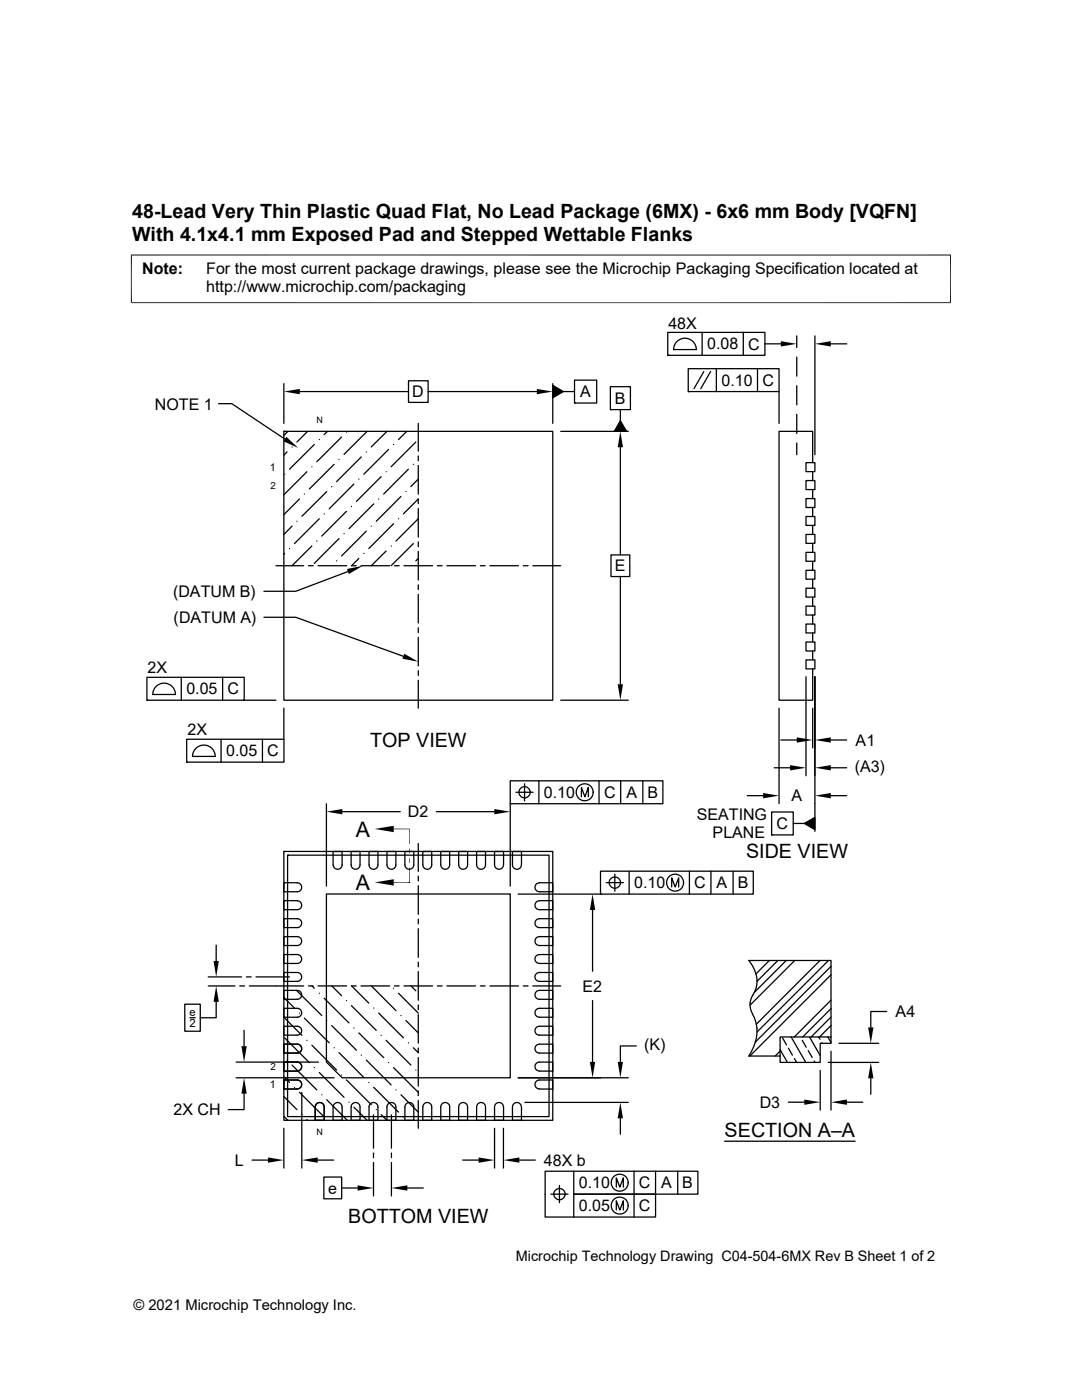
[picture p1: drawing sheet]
<svg xmlns="http://www.w3.org/2000/svg" width="216mm" height="279mm" viewBox="0 0 216 279" stroke-linecap="round" stroke-linejoin="round" font-family="sans-serif">
<g fill="none" stroke="#000" stroke-width=".25">
<path d="M56.6 76.6v7.9M59.8 78.1h21.7M81.5 76h3.9v4.3h-3.9zM85.4 78.1h21.7M110.3 76.6v7.9M110.3 76.9l2.1 1.2-2.1 1.3zM112.4 78.1h2.2M114.6 75.9h4.5v4.5h-4.5zM121.8 77.2h4v4.5h-4zM133.2 66.3h19.4v4.6h-19.4zM133.2 70.9h.1M137.3 73.6h18.1v4.5h-18.1z"/>
<path d="M137.3 78.1h.1M138.9 69.8a2.26 2.26 0 0 0-2.2-2.3 2.26 2.26 0 0 0-2.3 2.3h4.6M140.1 66.3v4.6M140.4 74.1l-1.9 3.5M141.8 74.1l-2 3.5M142.9 73.6v4.5M148.3 66.3v4.6M151.2 73.6v4.5M152.6 68.6h3.2M155.4 78.1v6.4M159 67v2.4M159 71.3v3.8"/>
<path d="M159 77v3.8M162.6 67v23.8M165.8 68.6h3.2M43.6 80.6h2.6l10.7 7M56.6 86.1h53.7v53.6h-53.7zM56.6 86.1h.1M56.8 94.6h.1M57.3 90.2l-.7 .6M57.4 86.1l-.8 .8M58.3 89.2h.1M59.8 99.6l-3.2 3.1M60.7 98.6h.1"/>
<path d="M61.2 94.1l-4.6 4.6M61.4 86.1l-2.2 2.1M62.2 93.2h.1M62.7 88.7l-4.9 4.9M63.7 87.7h.1M65.2 98.1l-5 4.9M65.3 86.1l-.6 .6M66.2 97.1h.1M66.7 92.7l-5 4.9M67.6 91.7h.1M68.2 87.2l-5 5M69.1 86.2h.1"/>
<path d="M70.6 96.6l-4.9 5M71.6 95.6h.1M72.1 91.2l-4.9 4.9M73.1 90.2h.1M73.3 86.1l-4.7 4.6M75.6 99.6h.1M76.1 95.1l-5 5M77 94.1h.1M77.2 86.1l-3.1 3.1M77.5 89.7l-4.9 4.9M78.5 88.7h.1M80 99.1l-4.9 4.9"/>
<path d="M81 98.1h.1M81.2 86.1l-1.7 1.6M81.5 93.6l-4.9 5M82.5 92.7h.1M83 88.2l-5 5M83.5 84.5v5.5M83.5 91v.9M83.5 92.9v5.7M83.5 95.6l-1.5 1.5M111.9 86.1h13.5M114.6 80.4h.1M121.8 81.7h.1"/>
<path d="M123.8 89.3v21.4M123.8 84l1.2 2.1h-2.4zM123.8 81.7v2.3M159 82.7v3.8M159 88.4v2.4M160.8 99.5h1.8v1.8h-1.8zM160.8 95.9h1.8v1.8h-1.8zM160.8 92.3h1.8v1.8h-1.8zM162.2 92.3v-6.2h-6.8v53.6h6.8v-6.2M162.2 94.1v1.8M162.2 97.7v1.8M55.1 112.9h5.5"/>
<path d="M56.8 110.4l-.2 .2M57.8 109.5h.1M58.3 105l-1.7 1.7M59.2 104h.1M61.6 112.9h.9M62.2 109l-3.9 3.9M63.2 108h.1M63.5 112.9h5.7M63.7 103.5l-4.9 5M64.7 102.6h.1M67.2 111.9h.1M67.6 107.5l-4.9 4.9"/>
<path d="M68.6 106.5h.1M69.1 102l-4.9 5M69.4 114.1l-10.4 3.9h-6.3M70.1 101.1h.1M71.6 111.4l-1.5 1.5h1M72 112.9h5.7M72.6 110.4h.1M73.1 106l-4.9 5M74.1 105h.1M74.6 100.6l-5 4.9M77 110l-2.9 2.9M78 109h.1"/>
<path d="M78.5 104.5l-4.9 5M78.7 112.9h1M79.5 103.5h.1M80.6 112.9h5.7M82.5 108.5l-4.5 4.4M83.5 100.5v-.9l-3 3M83.5 101.5v5.7M83.5 108.1v1M83.5 110v5.8M83.5 116.7v1M83.5 118.6v5.7M83.5 103.5l-4.5 4.5"/>
<path d="M83.5 111.4l-.5 .5M87.3 112.9h.9M89.2 112.9h5.7M95.8 112.9h1M97.7 112.9h5.8M104.4 112.9h1M106.3 112.9h5.6M121.9 110.7h3.8v4.4h-3.8zM123.8 115.1v21.5M160.8 117.4h1.8v1.8h-1.8zM160.8 113.8h1.8v1.8h-1.8zM160.8 110.2h1.8v1.8h-1.8z"/>
<path d="M160.8 106.7h1.8v1.7h-1.8zM160.8 103.1h1.8v1.8h-1.8zM162.2 101.3v1.8M162.2 104.9v1.8M162.2 108.4v1.8M162.2 112v1.8M162.2 115.6v1.8M162.2 119.2v1.8M29.3 135.2h19.4v4.5h-19.4zM29.3 139.7h.1M31.3 136.9a2.27 2.27 0 0 1 2.4-.4 2.27 2.27 0 0 1 1.3 2.1h-4.5l.2-.9zM36.2 135.2v4.5"/>
<path d="M44.4 135.2v4.5M48.7 139.7h6.4M52.7 123.2h6.3l21.5 7.8M83.5 125.3v.9M83.5 127.2v5.7M83.5 133.9v.9M83.5 135.8v5.5M111.9 139.7h13.5M160.8 135.1v19.7M160.8 131.7h1.8v1.8h-1.8zM160.8 128.1h1.8v1.8h-1.8zM160.8 124.5h1.8v1.8h-1.8z"/>
<path d="M160.8 121h1.8v1.7h-1.8zM162.2 122.7v1.8M162.2 126.3v1.8M162.2 129.9v1.8M162.6 135.1v30.8M37.3 147.5h19.4v4.6h-19.4zM37.3 152.1h.1M39.2 149.2a2.27 2.27 0 0 1 2.4-.3 2.27 2.27 0 0 1 1.3 2.1h-4.5l.2-1zM44.1 147.5v4.6M52.4 147.5v4.6M56.6 141.3v6.2M101.8 155.8h30.5v4.6h-30.5z"/>
<path d="M103 158.1h3.4M104.7 156.4v3.4M107.5 155.8v4.6M116 159v-1.8l.7 1.8 .7-1.8v1.8M119.5 155.8v4.6M123.8 155.8v4.6M128.3 155.8v4.6M149.1 158.8h3.2M154.5 153.2h3.1M155.4 141.3v19.1M155.8 147.7h3.2M162.2 141.3v8"/>
<path d="M165.8 147.7h3.2M165.8 153.2h3.2M165.8 158.8h3.2M56.6 176.2h2.7a.9 .9 0 0 1 .9 .9 .9 .9 0 0 1-.9 .9h-2.7zM56.6 169.9h53.7v53.7h-53.7zM56.6 169.9h.1M57.4 170.7h52.2v52.1h-52.2zM57.4 170.7h.1M59.3 179.7h-2.7v1.8h2.7a.89 .89 0 0 0 .9-.8 .89 .89 0 0 0-.9-.9M65.1 178.4h36.7v36.7h-33.5l-3.2-3.1zM65.1 160.4v16.4M66.5 172.6a.89 .89 0 0 0 .9 .9 .89 .89 0 0 0 .9-.9v-2.7h-1.8v2.7"/>
<path d="M68.3 162h11.6M70.1 169.9h1.7v2.7a.89 .89 0 0 1-.8 .9 .89 .89 0 0 1-.9-.9zM73.6 169.9h1.8v2.7a.89 .89 0 0 1-.9 .9 .89 .89 0 0 1-.9-.9zM77.2 169.9h1.8v2.7a.89 .89 0 0 1-.9 .9 .89 .89 0 0 1-.9-.9zM80.8 169.9h1.8v2.7a.89 .89 0 0 1-.9 .9 .89 .89 0 0 1-.9-.9zM81.7 176.1h.1M83.5 168.3v5.6M83.5 174.9v.9M83.5 176.8v5.7M84.4 169.9h1.7v2.7a.89 .89 0 0 1-.8 .9 .89 .89 0 0 1-.9-.9zM87.1 162h11.5M87.9 169.9h1.8v2.7a.89 .89 0 0 1-.9 .9 .89 .89 0 0 1-.9-.9z"/>
<path d="M91.5 169.9h1.8v2.7a.89 .89 0 0 1-.9 .9 .89 .89 0 0 1-.9-.9zM95.1 169.9h1.8v2.7a.89 .89 0 0 1-.9 .9 .89 .89 0 0 1-.9-.9zM98.7 169.9h1.8v2.7a.89 .89 0 0 1-.9 .9 .89 .89 0 0 1-.9-.9zM101.8 160.4h.1M101.8 160.4v16.4M102.3 169.9h1.8l-.1 2.7a.89 .89 0 0 1-.9 .9 .89 .89 0 0 1-.8-.9zM103.4 178.4h16.4M106.9 176.5l.7-.3h2.7v1.8h-2.7a.89 .89 0 0 1-.8-.5 .89 .89 0 0 1 .1-1zM107.6 179.7h2.7v1.8h-2.7a.89 .89 0 0 1-.9-.8 .89 .89 0 0 1 .9-.9M119.8 173.9h30.5v4.5h-30.5zM119.8 178.4h.1M121 176.1h3.4"/>
<path d="M121.5 176.1a1.14 1.14 0 0 1 1.6-1.1 1.14 1.14 0 0 1 .4 1.9 1.14 1.14 0 0 1-1.9-.3v-.5M122.7 174.4v3.5M125.5 173.9v4.5M134 177v-1.8l.7 1.8 .7-1.8v1.8M137.6 173.9v4.5M141.9 173.9v4.5M146.3 173.9v4.5M154 162.1h4.3v4.5h-4.3zM154 166.6h.1M158.3 164.3h2.2M160.5 164.3l2.1-1.2v2.5zM41.6 195h6.6"/>
<path d="M41.6 196.8h5.3M43.1 199.9v3.2h-3.1M43.1 188.6v3.2M47.8 196.8h1M49.2 195h.9M49.7 196.8h10.9M51.1 195h6.6M56.6 199.1l2.2 2.1M56.6 183.3h2.7a.89 .89 0 0 1 .9 .9 .89 .89 0 0 1-.9 .9h-2.7zM56.6 186.9h2.7a.89 .89 0 0 1 .9 .9 .89 .89 0 0 1-.9 .9h-2.7zM56.6 190.5h2.7a.89 .89 0 0 1 .9 .9 .89 .89 0 0 1-.9 .9h-2.7zM56.6 194.1h2.7a.89 .89 0 0 1 .9 .9 .89 .89 0 0 1-.9 .9h-2.7z"/>
<path d="M56.6 197.7h2.7a.89 .89 0 0 1 .9 .8 .89 .89 0 0 1-.9 .9h-2.7zM59.2 197.7l5 5M61.6 196.8h.9M62.2 196.7l.5 .5M63.5 196.8h5.7M63.7 198.2h.1M64.7 199.2l4.9 5M66.2 196.7l2 2M69.1 199.7h.1M71.1 196.8l-1-.1 3.5 3.5M72 196.8h5.7M74.1 196.7l4.9 5"/>
<path d="M78.5 197.2h.1M78.7 196.8h1M79.5 198.2l4 4M80.6 196.8h5.7M82 196.7l1 1M83.5 183.4v1M83.5 185.3v5.8M83.5 192v1M83.5 193.9v5.7M87.3 196.8h.9M89.2 196.8h5.7M95.8 196.8h1"/>
<path d="M97.7 196.8h5.8M104.4 196.8h1M106.3 196.8h5.6M106.9 198l.7-.3h2.7v1.7h-2.7a.89 .89 0 0 1-.8-.5 .89 .89 0 0 1 .1-.9zM106.9 194.4l.7-.3h2.7v1.8h-2.7a.89 .89 0 0 1-.8-.5 .89 .89 0 0 1 .1-1zM106.9 190.8l.7-.3h2.7v1.8h-2.7a.89 .89 0 0 1-.8-.5 .89 .89 0 0 1 .1-1zM106.9 187.3l.7-.4h2.7v1.8h-2.7a.89 .89 0 0 1-.8-.5 .89 .89 0 0 1 .1-.9zM106.9 183.7l.7-.4h2.7v1.8h-2.7a.89 .89 0 0 1-.8-.5 .89 .89 0 0 1 .1-.9zM118.2 181.6v12.2M118.2 199.7v12.2M153.5 191.7l-2.7 2.7M155.2 191.7l-4.2 4.2"/>
<path d="M156.9 191.7l-6.4 6.4M158.6 191.7l-9 8.9M163.6 191.7l-12.7 12.7M165.3 191.7l-14.2 14.3M165.8 199.6l-7.3 7.3M165.8 192.8l-15.1 15.2M165.8 194.5l-16.2 16.3M36.9 200.4h3.1v5.4h-3.1zM37.9 203.1h1M47.1 212h16.4M47.1 215.1h19.6M48.7 218.3v3.1h-3.2"/>
<path d="M48.7 205.6v3.2M56.6 203l3.6 3.6M56.6 214.9l1.2 1.1M56.6 218.8l2.6 2.6M56.6 215.5v1.8h2.7h-2.7v-1.8h2.7zM56.6 212h2.7a.9 .9 0 0 1 .9 .9 .9 .9 0 0 1-.9 .9h-2.7zM56.6 201.2h2.7a.89 .89 0 0 1 .9 .9 .89 .89 0 0 1-.9 .9h-2.7zM56.6 204.8h2.7a.89 .89 0 0 1 .9 .9 .89 .89 0 0 1-.9 .9h-2.7zM56.6 212v1.8h2.7M56.8 207.1l4.9 5M57.3 211.6h.1M58.3 212.6l4.9 4.9"/>
<path d="M58.8 217h.1M59.3 215.5a.89 .89 0 0 1 .9 .9 .89 .89 0 0 1-.9 .9M59.3 208.4a.89 .89 0 0 1 .9 .9 .89 .89 0 0 1-.9 .9M59.3 208.4h-2.7v1.8h2.7M59.8 202.2h.1M59.8 218l4.9 4.9M60.2 218v15.1M60.7 203.2l5 4.9M61.2 207.6h.1M62.2 208.6l5 5M62.7 213.1h.1M63.7 214l4.9 5"/>
<path d="M64.2 218.5h.1M65.2 203.7h.1M65.2 219.5l4.1 4.1M66.2 204.7l4.9 4.9M66.7 209.1h.1M67.6 210.1l5 4.9M68.2 214.5h.1M69.1 215.5l5 5M69.6 220h.1M70.1 200.7l5 4.9M70.6 205.1h.1M71.6 206.1l5 5"/>
<path d="M72.1 210.6h.1M73.1 211.6l4.9 4.9M73.6 216h.1M74.6 201.2h.1M74.6 217l4.9 5M75.6 202.2l4.9 4.9M76.1 206.6h.1M77 207.6l5 5M77.5 212.1h.1M78.5 213.1l5 4.9M79 217.5h.1M80 218.5l3.5 3.5"/>
<path d="M80 202.7h.1M81 203.7l2.5 2.4M81.5 208.1h.1M82.5 209.1l1 1M83 213.6h.1M83.5 200.6v.9M83.5 202.5v5.7M83.5 209.1v1M83.5 211.1v5.7M83.5 217.7v1M83.5 219.6v5.6M103.4 215.1h22"/>
<path d="M106.9 212.3l.7-.3h2.7v1.8l-2.7-.1a.89 .89 0 0 1-.8-.5 .89 .89 0 0 1 .1-.9zM106.9 208.7l.7-.3h2.7v1.8h-2.7a.89 .89 0 0 1-.8-.5 .89 .89 0 0 1 .1-1zM106.9 205.1l.7-.3h2.7v1.8h-2.7a.89 .89 0 0 1-.8-.5 .89 .89 0 0 1 .1-1zM106.9 201.6l.7-.4h2.7v1.8h-2.7a.89 .89 0 0 1-.8-.5 .89 .89 0 0 1 .1-.9zM107.6 217.3a.89 .89 0 0 1-.9-.9 .89 .89 0 0 1 .9-.9h2.7v1.8h-2.7M127 208.7h-3.2v3.2M149.7 200.2l.2-.9a6.8 6.8 0 0 0 1.1-4.4l-.8-2-.8-1.2h16.4v15.2M149.7 200.2l.1 1.1 .4 1.1M150.2 202.4a7.8 7.8 0 0 1-.8 8.4h6.3M155.7 209.8l-1 1M155.7 209.5l1.4 2.5M155.7 206.9h10.1v1.3h-2.1v3.8h-8z"/>
<path d="M156.1 207.1l.8 1.4M157.3 220h3.2M157.3 209.2l.8 1.4M157.9 206.9l2.9 5.1M158.5 211.3l.5 .7M160.1 207.6l.8 1.4M161.3 209.7l.8 1.4M161.5 206.9l2.2 3.8M162.5 211.8l.1 .2M163.4 206.9l.2 .5M163.7 213.6v8M164 208.1l.1 .1"/>
<path d="M165.2 206.9l.6 1.1M165.2 212h10.1M165.8 201.3l-5.6 5.6M165.8 203l-3.9 3.9M165.8 204.7l-2.3 2.2M165.8 209.8v11.8M167.4 208.2h7.9M169 220h3.2M173.8 215.2v3.2M176.9 201.9h-3.1v3.1M50.3 231.5h3.2M56.6 222.8l.8 .8"/>
<path d="M56.6 225.2v7.9M60.2 222.4h.1M61.2 223.4l.2 .2M62.9 220.9v2.7h1.8v-2.7M62.9 220.9a.89 .89 0 0 1 .9-.9 .89 .89 0 0 1 .9 .9M63.4 231.5h3.2M64.6 234.9h3.6v4.3h-3.6zM64.7 220.9v2.7h-1.8v-2.7M66.5 220.9v2.7h1.8v-2.7a.89 .89 0 0 0-.9-.9 .89 .89 0 0 0-.9 .9M68.2 237.1h3.2M70.3 220.4a.89 .89 0 0 1 .9-.3 .89 .89 0 0 1 .6 .8v2.7h-1.7v-2.7zM70.6 221l2.7 2.6"/>
<path d="M73.8 220.4a.89 .89 0 0 1 1-.3 .89 .89 0 0 1 .6 .8v2.7h-1.8v-2.7zM74.5 222.5v6.7M74.5 230.1v1M74.5 232v6.7M75.1 221.4h.1M76.1 222.4l1.1 1.2M77.4 220.4a.89 .89 0 0 1 1-.3 .89 .89 0 0 1 .6 .8v2.7h-1.8v-2.7zM78.1 222.5v6.7M78.1 230.1v1M78.1 232v6.7M80.5 222.9h.1M81 220.4a.89 .89 0 0 1 1-.3 .89 .89 0 0 1 .6 .8v2.7h-1.8v-2.7z"/>
<path d="M81.3 237.1h3.2M84.6 220.4a.89 .89 0 0 1 1-.3 .89 .89 0 0 1 .5 .8v2.7h-1.7v-2.7zM88.1 220.4a.89 .89 0 0 1 1-.3 .89 .89 0 0 1 .6 .8v2.7h-1.8v-2.7zM91.7 220.4a.89 .89 0 0 1 1-.3 .89 .89 0 0 1 .6 .8v2.7h-1.8v-2.7zM92.3 231.5h3.2M95.3 220.4a.89 .89 0 0 1 1-.3 .89 .89 0 0 1 .6 .8v2.7h-1.8v-2.7zM98.7 225.2v7.9M98.9 220.4a.9 .9 0 0 1 1-.3 .9 .9 0 0 1 .6 .8v2.7h-1.8v-2.7zM100.5 225.2v7.9M102.4 220.4a.9 .9 0 0 1 1-.3 .9 .9 0 0 1 .7 .8v2.7h-1.8v-2.7zM103.6 231.5h3.2M104.7 220h20.7"/>
<path d="M109.9 238.3h3.4M111.6 236.6v3.4M112.8 238.3a1.13 1.13 0 0 1-1.6 1 1.13 1.13 0 0 1-.3-1.9 1.13 1.13 0 0 1 1.8 .5l.1 .4M114.5 233.7v4.6h16.3v4.6h-22v-9.2h30.5v4.6h-24.8v4.6M123 236.9v-1.8l.7 1.8 .7-1.8v1.8M123.8 223.2v3.2M126.5 233.7v9.2M130.8 233.7v4.6M135.2 233.7v4.6M144.6 227.8h26M123 241.5v-1.9l.7 1.9 .7-1.9v1.9"/>
<circle cx="104.7" cy="158.1" r="1.12"/>
<circle cx="116.7" cy="158.1" r="1.69"/>
<circle cx="134.7" cy="176.2" r="1.69"/>
<circle cx="123.7" cy="236" r="1.69"/>
<circle cx="123.7" cy="240.6" r="1.69"/>
</g>
<g fill="#000">
<path d="M56.6 78.1l3.2-.5v1.1zM107.1 77.6l3.2 .5-3.2 .6zM110.3 76.9l2.1 1.2-2.1 1.3zM155.8 68.1l3.2 .5-3.2 .6zM162.6 68.6l3.2-.5v1.1zM57.1 87.2l2.4 2.2-2.9-1.3zM123.8 86.1l.5 3.2h-1zM123.8 84l1.2 2.1h-2.4zM69.2 113.6l3.2-.7-2.8 1.7zM80.7 130.5l2.8 1.6-3.2-.6zM123.3 136.6h1l-.5 3.1zM152.3 158.3l3.1 .5-3.1 .5z"/>
<path d="M157.6 152.7l3.2 .5-3.2 .6zM159 147.2l3.2 .5-3.2 .5zM162.6 147.7l3.2-.5v1zM162.6 153.2l3.2-.5v1.1zM162.6 158.8l3.2-.5v1zM65.1 162l3.2-.5v1zM74.8 165.4l3.8-.6v1.3zM74.8 176.1l3.8-.6v1.2zM81.6 169.4l.1 .9h-.1zM81.6 171.3l.1 .9h-.1zM81.6 169.4h.1v.9zM81.6 171.3h.1v.9z"/>
<path d="M98.6 161.5l3.2 .5-3.2 .5zM160.5 164.3l2.1-1.2v2.5zM42.6 191.8h1.1l-.6 3.2zM43.1 196.8l.6 3.1h-1.1zM118.2 178.4l.6 3.2h-1.1zM48.2 208.8h1l-.5 3.2zM48.7 215.1l.5 3.2h-1zM117.7 211.9h1.1l-.6 3.2zM123.3 211.9h1l-.5 3.2zM160.5 219.4l3.2 .6-3.2 .5zM165.8 220l3.2-.6v1.1zM173.8 212l.5 3.2h-1.1z"/>
<path d="M173.2 205h1.1l-.5 3.2zM53.5 231l3.1 .5-3.1 .6zM60.2 231.5l3.2-.5v1.1zM71.4 236.6l3.1 .5-3.1 .5zM78.1 237.1l3.2-.5v1zM95.5 231l3.2 .5-3.2 .6zM100.5 231.5l3.1-.5v1.1zM123.8 220l.5 3.2h-1z"/>
</g>
<path d="M26.1 50.9h163.7M26.2 50.8v9.7M189.7 50.8v9.7M26.1 60.4h163.7M78.6 176.1h3.1M78.6 165.4h3.1v3M81.7 173.2v2.9" fill="none" stroke="#000" stroke-width=".2"/>
<g font-size="4.3">
<text x="71" y="167">A</text>
<text x="71" y="177.6">A</text>
</g>
<g font-size="3.9">
<text x="26.4" y="43.5">48-Lead Very Thin Plastic Quad Flat, No Lead Package (6MX) - 6x6 mm Body [VQFN]</text>
<text x="26.4" y="48.1">With 4.1x4.1 mm Exposed Pad and Stepped Wettable Flanks</text>
<text x="73.9" y="149.1">TOP VIEW</text>
<text x="148.9" y="171.3">SIDE VIEW</text>
<text x="144.6" y="226.9">SECTION A–A</text>
<text x="69.5" y="244.1">BOTTOM VIEW</text>
</g>
<g font-size="3.2">
<text x="28.4" y="54.7">Note:</text>
<text x="41.1" y="58.3">http://www.microchip.com/packaging</text>
<text x="41.1" y="54.7">For the most current package drawings, please see the Microchip Packaging Specification located at</text>
<text x="133.4" y="65.6">48X</text>
<text x="141.1" y="69.7">0.08</text>
<text x="149.3" y="69.8">C</text>
<text x="144" y="77">0.10</text>
<text x="152.1" y="77">C</text>
<text x="30.9" y="81.7">NOTE 1</text>
<text x="82.3" y="79.3">D</text>
<text x="115.8" y="79.3">A</text>
<text x="122.7" y="80.6">B</text>
<text x="34.5" y="119.2">(DATUM B)</text>
<text x="122.7" y="114">E</text>
<text x="34.6" y="124.2">(DATUM A)</text>
<text x="29.5" y="134.4">2X</text>
<text x="37.2" y="138.6">0.05</text>
<text x="45.4" y="138.6">C</text>
<text x="37.4" y="146.7">2X</text>
<text x="170.7" y="148.8">A1</text>
<text x="45.1" y="150.9">0.05</text>
<text x="53.3" y="151">C</text>
<text x="170.5" y="154">(A3)</text>
<text x="108.5" y="159.3">0.10</text>
<text x="120.5" y="159.3">C</text>
<text x="125" y="159.3">A</text>
<text x="129.2" y="159.3">B</text>
<text x="158" y="159.9">A</text>
<text x="81.4" y="163.1">D2</text>
<text x="139" y="163.6">SEATING</text>
<text x="142.2" y="167.3">PLANE</text>
<text x="155" y="165.5">C</text>
<text x="126.6" y="177.3">0.10</text>
<text x="138.5" y="177.3">C</text>
<text x="143" y="177.3">A</text>
<text x="147.2" y="177.3">B</text>
<text x="116.2" y="197.9">E2</text>
<text x="178.7" y="203">A4</text>
<text x="128.5" y="209.5">(K)</text>
<text x="151.6" y="221.1">D3</text>
<text x="34.6" y="222.6">2X CH</text>
<text x="46.8" y="232.7">L</text>
<text x="108.5" y="232.6">48X b</text>
<text x="65.5" y="238.2">e</text>
<text x="115.5" y="237.2">0.10</text>
<text x="127.5" y="237.2">C</text>
<text x="132" y="237.2">A</text>
<text x="136.1" y="237.2">B</text>
<text x="115.5" y="241.7">0.05</text>
<text x="127.5" y="241.7">C</text>
</g>
<g font-size="2.9">
<text x="102.9" y="251.7">Microchip Technology Drawing C04-504-6MX Rev B Sheet 1 of 2</text>
<text x="26.6" y="261.3">© 2021 Microchip Technology Inc.</text>
</g>
<g font-size="2.2">
<text x="37.8" y="202.8">e</text>
<text x="37.8" y="205">2</text>
</g>
<g font-size="2.1">
<text x="53.9" y="94">1</text>
<text x="53.9" y="217.2">1</text>
</g>
<g font-size="1.9">
<text x="54" y="97.5">2</text>
<text x="54" y="213.6">2</text>
</g>
<g font-size="1.8">
<text x="63.2" y="84.5">N</text>
<text x="63.2" y="226.4">N</text>
</g>
</svg>
